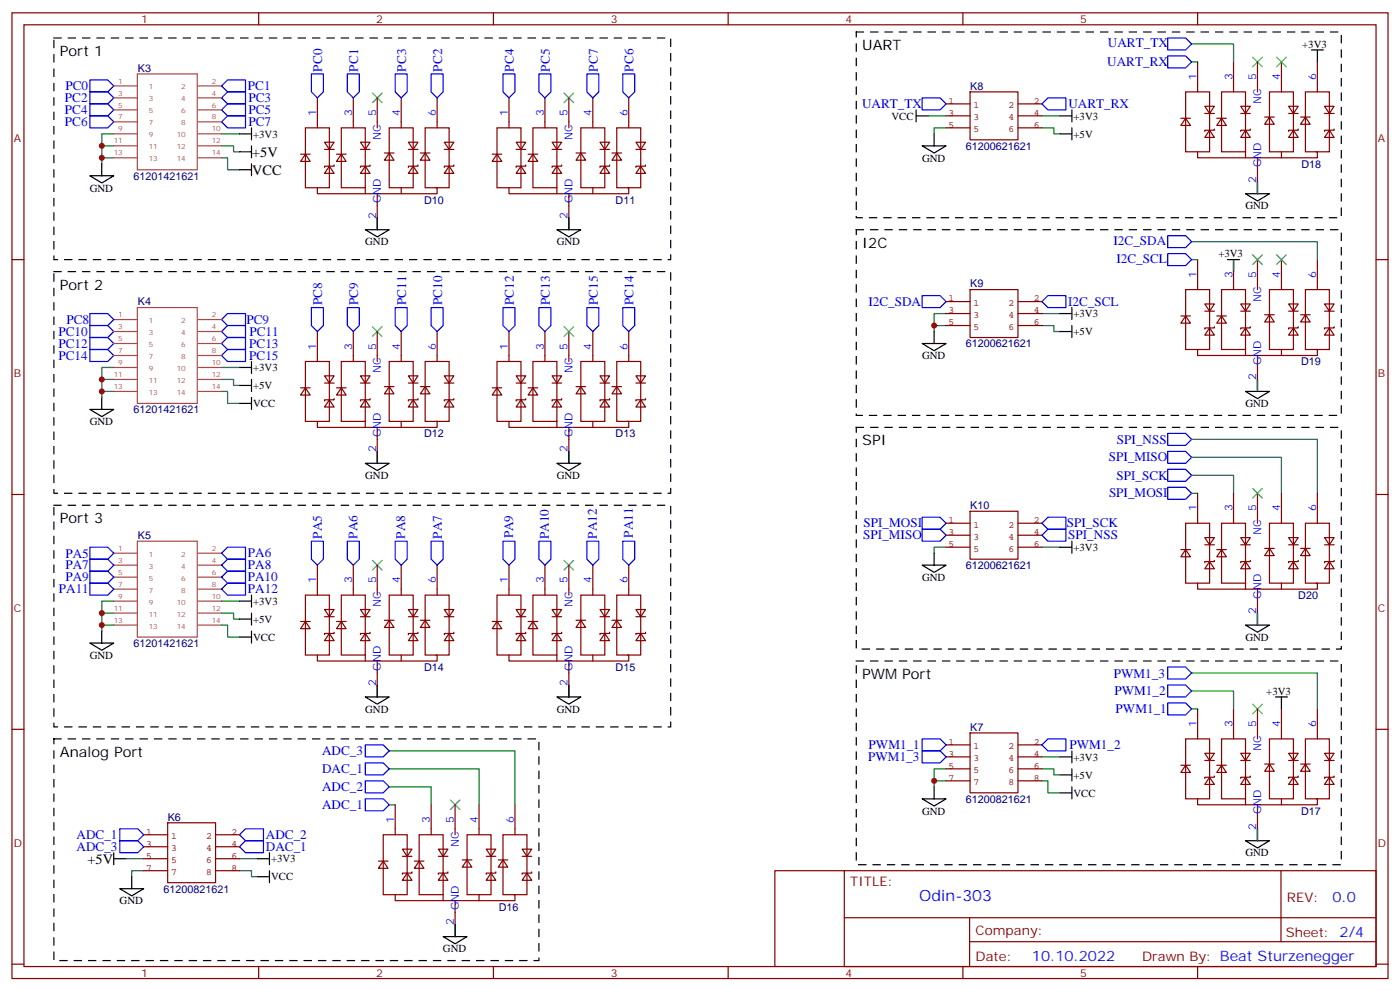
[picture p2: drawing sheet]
<svg xmlns="http://www.w3.org/2000/svg" width="412mm" height="292mm" viewBox="0 0 412 292" stroke-linecap="round" stroke-linejoin="round" font-family="sans-serif">
<g fill="none" stroke="#870000" stroke-width=".35">
<path d="M3.5 3.8h405.4v284.3h-405.4zM7.1 7.3h398.2v277.3h-398.2zM76.2 3.8v3.5M145.3 3.8v3.5M214.5 3.8v3.5M283.6 3.8v3.5M352.8 3.8v3.5M352.8 18.2v8.9M363.4 18.2v8.9M370.4 18.2v8.9M377.5 18.2v8.9M388.1 18.2v8.9"/>
<path d="M90 37.6h7v17.7h-7zM93.5 28.8v8.8M100.5 37.6h7.1v17.7h-7.1zM104.1 28.8v8.8M111.1 28.8v8.8M114.7 37.6h7v17.7h-7zM118.2 28.8v8.8M125.2 37.6h7.1v17.7h-7.1zM128.8 28.8v8.8M146.4 37.6h7.1v17.7h-7.1zM149.9 28.8v8.8M157 37.6h7v17.7h-7z"/>
<path d="M160.5 28.8v8.8M167.6 28.8v8.8M171.1 37.6h7.1v17.7h-7.1zM174.6 28.8v8.8M181.7 37.6h7v17.7h-7zM185.2 28.8v8.8M347.8 34.8h2.9M349.2 27.1h7.1v17.6h-7.1zM349.2 34.8l1.5 2.1h-2.9zM354.9 31.3h2.8l-1.4 2.1zM354.9 33.4h2.8M356.3 38.3l1.4 2.2h-2.8z"/>
<path d="M357.7 38v.3h-2.8v.4M358.4 34.8h2.8M359.8 27.1h7.1v17.6h-7.1zM359.8 34.8l1.4 2.1h-2.8zM365.5 31.3h2.8l-1.4 2.1zM365.5 33.4h2.8M366.9 38.3l1.4 2.2h-2.8zM368.3 38v.3h-2.8v.4M372.5 34.5h2.9M373.9 27.1h7.1v17.6h-7.1zM373.9 34.5l1.5 2.1h-2.9zM379.6 31.3h2.8l-1.4 2.1z"/>
<path d="M379.6 33.4h2.8M381 38.3l1.4 2.2h-2.8zM382.4 38v.3h-2.8v.4M383.1 34.5h2.8M384.5 27.1h7.1v17.6h-7.1zM384.5 34.5l1.4 2.1h-2.8zM390.2 31.3h2.8l-1.4 2.1zM390.2 33.4h2.8M391.6 38.3l1.4 2.2h-2.8zM393 38v.3h-2.8v.4M88.5 45.4h2.9M90 45.4l1.4 2.1h-2.9z"/>
<path d="M93.5 55.3v1.7h35.3v-1.7h-.4M95.6 41.9h2.8l-1.4 2.1zM95.6 44h2.8M97 48.9l1.4 2.1h-2.8zM98.4 48.6v.3h-2.8v.4M99.1 45.4h2.9M100.5 45.4l1.5 2.1h-2.9zM106.2 41.9h2.8l-1.4 2.1zM106.2 44h2.8M107.6 48.9l1.4 2.1h-2.8zM107.6 55.3v1.7M109 48.6v.3h-2.8v.4"/>
<path d="M111.1 57v10.6M113.2 45h2.9M114.7 45l1.4 2.2h-2.9zM118.2 55.3v1.7M120.3 41.9h2.8l-1.4 2.1zM120.3 44h2.8M121.7 48.9l1.4 2.1h-2.8zM123.1 48.6v.3h-2.8v.4M123.8 45h2.8M125.2 45l1.4 2.2h-2.8zM130.9 41.9h2.8l-1.4 2.1zM130.9 44h2.8"/>
<path d="M132.3 48.9l1.4 2.1h-2.8zM133.7 48.6v.3h-2.8v.4M145 45.4h2.8M146.4 45.4l1.4 2.1h-2.8zM149.9 55.3v1.7h35.3v-1.7h-.3M152 41.9h2.9l-1.4 2.1zM152 44h2.9M153.5 48.9l1.4 2.1h-2.9zM154.9 48.6v.3h-2.9v.4M155.6 45.4h2.8M157 45.4l1.4 2.1h-2.8zM162.6 41.9h2.9l-1.5 2.1z"/>
<path d="M162.6 44h2.9M164 48.9l1.5 2.1h-2.9zM164 55.3v1.7M165.5 48.6v.3h-2.9v.4M167.6 57v10.6M169.7 45h2.8M171.1 45l1.4 2.2h-2.8zM174.6 55.3v1.7M176.7 41.9h2.9l-1.4 2.1zM176.7 44h2.9M178.2 48.9l1.4 2.1h-2.9zM179.6 48.6v.3h-2.9v.4"/>
<path d="M180.3 45h2.8M181.7 45l1.4 2.2h-2.8zM187.3 41.9h2.8l-1.4 2.1zM187.3 44h2.8M188.7 48.9l1.4 2.1h-2.8zM190.1 48.6v.3h-2.8v.4M352.8 44.7v1.8h35.3v-1.8h-.4M366.9 44.7v1.8M370.4 46.5v10.5M377.5 44.7v1.8M3.5 76.4h3.6M352.8 76.4v8.9"/>
<path d="M363.4 76.4v8.9M370.4 76.4v8.9M377.5 76.4v8.9M388.1 76.4v8.9M405.3 76.4h3.6M93.5 97.6v8.8M104.1 97.6v8.8M111.1 97.6v8.8M118.2 97.6v8.8M128.8 97.6v8.8M149.9 97.6v8.8M160.5 97.6v8.8"/>
<path d="M167.6 97.6v8.8M174.6 97.6v8.8M185.2 97.6v8.8M347.8 93h2.9M349.2 85.3h7.1v17.6h-7.1zM349.2 93l1.5 2.1h-2.9zM354.9 89.5h2.8l-1.4 2.1zM354.9 91.6h2.8M356.3 96.6l1.4 2.1h-2.8zM357.7 96.2v.4h-2.8v.3M358.4 93h2.8M359.8 85.3h7.1v17.6h-7.1z"/>
<path d="M359.8 93l1.4 2.1h-2.8zM365.5 89.5h2.8l-1.4 2.1zM365.5 91.6h2.8M366.9 96.6l1.4 2.1h-2.8zM368.3 96.2v.4h-2.8v.3M372.5 92.7h2.9M373.9 85.3h7.1v17.6h-7.1zM373.9 92.7l1.5 2.1h-2.9zM379.6 89.5h2.8l-1.4 2.1zM379.6 91.6h2.8M381 96.6l1.4 2.1h-2.8zM382.4 96.2v.4h-2.8v.3"/>
<path d="M383.1 92.7h2.8M384.5 85.3h7.1v17.6h-7.1zM384.5 92.7l1.4 2.1h-2.8zM390.2 89.5h2.8l-1.4 2.1zM390.2 91.6h2.8M391.6 96.6l1.4 2.1h-2.8zM393 96.2v.4h-2.8v.3M88.5 114.2h2.9M90 106.4h7v17.7h-7zM90 114.2l1.4 2.1h-2.9zM95.6 110.7h2.8l-1.4 2.1zM95.6 112.8h2.8"/>
<path d="M97 117.7l1.4 2.1h-2.8zM98.4 117.4v.3h-2.8v.4M99.1 114.2h2.9M100.5 106.4h7.1v17.7h-7.1zM100.5 114.2l1.5 2.1h-2.9zM106.2 110.7h2.8l-1.4 2.1zM106.2 112.8h2.8M107.6 117.7l1.4 2.1h-2.8zM109 117.4v.3h-2.8v.4M113.2 113.8h2.9M114.7 106.4h7v17.7h-7zM114.7 113.8l1.4 2.2h-2.9z"/>
<path d="M120.3 110.7h2.8l-1.4 2.1zM120.3 112.8h2.8M121.7 117.7l1.4 2.1h-2.8zM123.1 117.4v.3h-2.8v.4M123.8 113.8h2.8M125.2 106.4h7.1v17.7h-7.1zM125.2 113.8l1.4 2.2h-2.8zM130.9 110.7h2.8l-1.4 2.1zM130.9 112.8h2.8M132.3 117.7l1.4 2.1h-2.8zM133.7 117.4v.3h-2.8v.4M145 114.2h2.8"/>
<path d="M146.4 106.4h7.1v17.7h-7.1zM146.4 114.2l1.4 2.1h-2.8zM152 110.7h2.9l-1.4 2.1zM152 112.8h2.9M153.5 117.7l1.4 2.1h-2.9zM154.9 117.4v.3h-2.9v.4M155.6 114.2h2.8M157 106.4h7v17.7h-7zM157 114.2l1.4 2.1h-2.8zM162.6 110.7h2.9l-1.5 2.1zM162.6 112.8h2.9M164 117.7l1.5 2.1h-2.9z"/>
<path d="M165.5 117.4v.3h-2.9v.4M169.7 113.8h2.8M171.1 106.4h7.1v17.7h-7.1zM171.1 113.8l1.4 2.2h-2.8zM176.7 110.7h2.9l-1.4 2.1zM176.7 112.8h2.9M178.2 117.7l1.4 2.1h-2.9zM179.6 117.4v.3h-2.9v.4M180.3 113.8h2.8M181.7 106.4h7v17.7h-7zM181.7 113.8l1.4 2.2h-2.8zM187.3 110.7h2.8l-1.4 2.1z"/>
<path d="M187.3 112.8h2.8M188.7 117.7l1.4 2.1h-2.8zM190.1 117.4v.3h-2.8v.4M352.8 102.9v1.8h35.3v-1.8h-.4M366.9 102.9v1.8M370.4 104.7v10.6M377.5 102.9v1.8M93.5 124.1v1.7h35.3v-1.7h-.4M107.6 124.1v1.7M111.1 125.8v10.6M118.2 124.1v1.7M149.9 124.1v1.7h35.3v-1.7h-.3"/>
<path d="M164 124.1v1.7M167.6 125.8v10.6M174.6 124.1v1.7M3.5 145.6h3.6M349.2 154.1h7.1v17.6h-7.1zM352.8 145.2v8.9M354.9 158.3h2.8l-1.4 2.1zM359.8 154.1h7.1v17.6h-7.1zM363.4 145.2v8.9M365.5 158.3h2.8l-1.4 2.1zM370.4 145.2v8.9M373.9 154.1h7.1v17.6h-7.1z"/>
<path d="M377.5 145.2v8.9M379.6 158.3h2.8l-1.4 2.1zM384.5 154.1h7.1v17.6h-7.1zM388.1 145.2v8.9M390.2 158.3h2.8l-1.4 2.1zM405.3 145.6h3.6M90 175.2h7v17.7h-7zM93.5 166.4v8.8M95.6 179.5h2.8l-1.4 2.1zM100.5 175.2h7.1v17.7h-7.1zM104.1 166.4v8.8M106.2 179.5h2.8l-1.4 2.1z"/>
<path d="M111.1 166.4v8.8M114.7 175.2h7v17.7h-7zM118.2 166.4v8.8M120.3 179.5h2.8l-1.4 2.1zM125.2 175.2h7.1v17.7h-7.1zM128.8 166.4v8.8M130.9 179.5h2.8l-1.4 2.1zM146.4 175.2h7.1v17.7h-7.1zM149.9 166.4v8.8M152 179.5h2.9l-1.4 2.1zM157 175.2h7v17.7h-7zM160.5 166.4v8.8"/>
<path d="M162.6 179.5h2.9l-1.5 2.1zM167.6 166.4v8.8M171.1 175.2h7.1v17.7h-7.1zM174.6 166.4v8.8M176.7 179.5h2.9l-1.4 2.1zM181.7 175.2h7v17.7h-7zM185.2 166.4v8.8M187.3 179.5h2.8l-1.4 2.1zM347.8 161.8h2.9M349.2 161.8l1.5 2.1h-2.9zM352.8 171.7v1.8h35.3v-1.8h-.4M354.9 160.4h2.8"/>
<path d="M356.3 165.3l1.4 2.2h-2.8zM357.7 165v.3h-2.8v.4M358.4 161.8h2.8M359.8 161.8l1.4 2.1h-2.8zM365.5 160.4h2.8M366.9 165.3l1.4 2.2h-2.8zM366.9 171.7v1.8M368.3 165v.3h-2.8v.4M370.4 173.5v10.5M372.5 161.5h2.9M373.9 161.5l1.5 2.1h-2.9zM377.5 171.7v1.8"/>
<path d="M379.6 160.4h2.8M381 165.3l1.4 2.2h-2.8zM382.4 165v.3h-2.8v.4M383.1 161.5h2.8M384.5 161.5l1.4 2.1h-2.8zM390.2 160.4h2.8M391.6 165.3l1.4 2.2h-2.8zM393 165v.3h-2.8v.4M88.5 183h2.9M90 183l1.4 2.1h-2.9zM93.5 192.9v1.7h35.3v-1.7h-.4M95.6 181.6h2.8"/>
<path d="M97 186.5l1.4 2.1h-2.8zM98.4 186.2v.3h-2.8v.4M99.1 183h2.9M100.5 183l1.5 2.1h-2.9zM106.2 181.6h2.8M107.6 186.5l1.4 2.1h-2.8zM107.6 192.9v1.7M109 186.2v.3h-2.8v.4M111.1 194.6v10.6M113.2 182.6h2.9M114.7 182.6l1.4 2.1h-2.9zM118.2 192.9v1.7"/>
<path d="M120.3 181.6h2.8M121.7 186.5l1.4 2.1h-2.8zM123.1 186.2v.3h-2.8v.4M123.8 182.6h2.8M125.2 182.6l1.4 2.1h-2.8zM130.9 181.6h2.8M132.3 186.5l1.4 2.1h-2.8zM133.7 186.2v.3h-2.8v.4M145 183h2.8M146.4 183l1.4 2.1h-2.8zM149.9 192.9v1.7h35.3v-1.7h-.3M152 181.6h2.9"/>
<path d="M153.5 186.5l1.4 2.1h-2.9zM154.9 186.2v.3h-2.9v.4M155.6 183h2.8M157 183l1.4 2.1h-2.8zM162.6 181.6h2.9M164 186.5l1.5 2.1h-2.9zM164 192.9v1.7M165.5 186.2v.3h-2.9v.4M167.6 194.6v10.6M169.7 182.6h2.8M171.1 182.6l1.4 2.1h-2.8zM174.6 192.9v1.7"/>
<path d="M176.7 181.6h2.9M178.2 186.5l1.4 2.1h-2.9zM179.6 186.2v.3h-2.9v.4M180.3 182.6h2.8M181.7 182.6l1.4 2.1h-2.8zM187.3 181.6h2.8M188.7 186.5l1.4 2.1h-2.8zM190.1 186.2v.3h-2.8v.4M3.5 214.7h3.6M349.2 217.6h7.1v17.6h-7.1zM352.8 208.7v8.9M359.8 217.6h7.1v17.6h-7.1z"/>
<path d="M363.4 208.7v8.9M370.4 208.7v8.9M373.9 217.6h7.1v17.6h-7.1zM377.5 208.7v8.9M384.5 217.6h7.1v17.6h-7.1zM388.1 208.7v8.9M405.3 214.7h3.6M116.4 237v8.8M127 237v8.8M134.1 237v8.8M141.1 237v8.8M151.7 237v8.8"/>
<path d="M347.8 225.3h2.9M349.2 225.3l1.5 2.1h-2.9zM352.8 235.2v1.8h35.3v-1.8h-.4M354.9 221.8h2.8l-1.4 2.1zM354.9 223.9h2.8M356.3 228.8l1.4 2.2h-2.8zM357.7 228.5v.3h-2.8v.4M358.4 225.3h2.8M359.8 225.3l1.4 2.1h-2.8zM365.5 221.8h2.8l-1.4 2.1zM365.5 223.9h2.8M366.9 228.8l1.4 2.2h-2.8z"/>
<path d="M366.9 235.2v1.8M368.3 228.5v.3h-2.8v.4M370.4 237v10.5M372.5 225h2.9M373.9 225l1.5 2.1h-2.9zM377.5 235.2v1.8M379.6 221.8h2.8l-1.4 2.1zM379.6 223.9h2.8M381 228.8l1.4 2.2h-2.8zM382.4 228.5v.3h-2.8v.4M383.1 225h2.8M384.5 225l1.4 2.1h-2.8z"/>
<path d="M390.2 221.8h2.8l-1.4 2.1zM390.2 223.9h2.8M391.6 228.8l1.4 2.2h-2.8zM393 228.5v.3h-2.8v.4M111.5 253.5h2.8M112.9 245.8h7v17.6h-7zM112.9 253.5l1.4 2.2h-2.8zM118.5 250h2.9l-1.5 2.1zM118.5 252.1h2.9M119.9 257.1l1.5 2.1h-2.9zM121.4 256.7v.4h-2.9v.3M122.1 253.5h2.8"/>
<path d="M123.5 245.8h7v17.6h-7zM123.5 253.5l1.4 2.2h-2.8zM129.1 250h2.8l-1.4 2.1zM129.1 252.1h2.8M130.5 257.1l1.4 2.1h-2.8zM131.9 256.7v.4h-2.8v.3M136.2 253.2h2.8M137.6 245.8h7v17.6h-7zM137.6 253.2l1.4 2.1h-2.8zM143.2 250h2.8l-1.4 2.1zM143.2 252.1h2.8M144.6 257.1l1.4 2.1h-2.8z"/>
<path d="M146 256.7v.4h-2.8v.3M146.8 253.2h2.8M148.2 245.8h7v17.6h-7zM148.2 253.2l1.4 2.1h-2.8zM153.8 250h2.8l-1.4 2.1zM153.8 252.1h2.8M155.2 257.1l1.4 2.1h-2.8zM156.6 256.7v.4h-2.8v.3M248.7 256.4h156.6v28.2h-156.6zM248.7 256.4h-20.5v28.2M377.3 256.4v20.9M116.4 263.4v1.8h35.3v-1.8h-.4"/>
<path d="M130.5 263.4v1.8M134.1 265.2v10.6M141.1 263.4v1.8M248.7 270.2h156.5M285.6 277.3h119.6M285.6 270.2v14.1M3.5 283.9h3.6M76.2 284.6v3.5M145.3 284.6v3.5M214.5 284.6v3.5M283.6 284.6v3.5M352.8 284.6v3.5"/>
<path d="M405.3 283.9h3.6"/>
</g>
<g fill="none" stroke="#008700" stroke-width=".35">
<path d="M351 12.9h12.4v5.3M351 18.2h1.8M33.5 39.4h-3.5v8.8M65.3 39.4h5.3M273.4 34.1h5.3M278.7 37.6h-3.5v1.8M306.9 37.6h3.5v1.8h1.8M306.9 34.1h5.3M30 46.5h3.5M30 42.9h3.5M65.3 46.5h1.7v3.5h3.6M65.3 42.9h3.5v1.8h1.8"/>
<path d="M370.4 53.5v3.5M111.1 64.1v3.5M167.6 64.1v3.5M351 71.2h37.1v5.2M351 76.4h1.8M363.4 76.4v3.6M275.2 95.8h3.5M278.7 92.3h-3.5v5.3M306.9 95.8h3.5v1.8h1.8M306.9 92.3h5.3M30 111.7h3.5M30 115.3h3.5"/>
<path d="M33.5 108.2h-3.5v8.8M65.3 111.7h3.5v1.8h1.8M65.3 115.3h1.7v3.5h3.6M65.3 108.2h5.3M370.4 111.7v3.6M111.1 132.9v3.5M167.6 132.9v3.5M351 139.9h12.4v5.3M351 134.7h26.5v10.5M351 129.4h37.1v15.8M351 145.2h1.8M33.5 177h-3.5v8.8"/>
<path d="M65.3 177h5.3M278.7 161.1h-3.5v1.8M306.9 161.1h5.3M30 184h3.5M30 180.5h3.5M65.3 184h1.7v3.6h3.6M65.3 180.5h3.5v1.8h1.8M351 198.2h37.1v10.5M370.4 180.5v3.5M111.1 201.7v3.5M167.6 201.7v3.5M351 203.4h12.4v5.3"/>
<path d="M351 208.7h1.8M114.7 221.1h37v15.9M114.7 226.4h26.4v10.6M114.7 231.7h12.3v5.3M114.7 237h1.7M275.2 229.9h3.5M278.7 226.4h-3.5v5.3M306.9 226.4h3.5v1.7h1.8M306.9 229.9h1.8v3.5h3.5M306.9 222.8h5.3M37 252.8h5.3M42.3 256.4h-3.5v1.7"/>
<path d="M70.6 256.4h3.5v1.7h1.7M70.6 252.8h5.2M370.4 244v3.5M134.1 272.2v3.6"/>
</g>
<g fill="none" stroke="#000" stroke-width=".35">
<path d="M386.3 14.7h3.5M388.1 14.7v3.5M70.6 39.4h3.5M74.1 37.6v3.6M269.9 34.1h3.5M269.9 32.3v3.6M275.2 39.4v3.5M312.2 39.4h3.5M312.2 34.1h3.5M315.7 32.3v3.6M315.7 37.6v3.6M26.5 51.8h7l-3.5 2.1z"/>
<path d="M30 48.2v3.6M70.6 44.7h3.5M70.6 50h3.5M74.1 42.9v3.6M74.1 48.2v3.6M271.6 42.9h7.1l-3.5 2.1zM366.9 57h7l-3.5 2.2zM370.4 53.5v3.5M107.6 67.6h7.1l-3.6 2.1zM111.1 64.1v3.5M164 67.6h7.1l-3.5 2.1zM167.6 64.1v3.5"/>
<path d="M361.6 76.4h3.5M363.4 76.4v3.6M275.2 97.6v3.5M312.2 97.6h3.5M312.2 92.3h3.5M315.7 90.6v3.5M315.7 95.8v3.6M30 117v3.5M70.6 108.2h3.5M70.6 118.8h3.5M70.6 113.5h3.5M74.1 106.4v3.6"/>
<path d="M74.1 111.7v3.6M74.1 117v3.5M271.6 101.1h7.1l-3.5 2.2zM366.9 115.3h7l-3.5 2.1zM370.4 111.7v3.6M26.5 120.5h7l-3.5 2.2zM107.6 136.4h7.1l-3.6 2.1zM111.1 132.9v3.5M164 136.4h7.1l-3.5 2.1zM167.6 132.9v3.5M315.7 159.3v3.6M70.6 177h3.5"/>
<path d="M74.1 175.2v3.6M271.6 166.4h7.1l-3.5 2.1zM275.2 162.9v3.5M312.2 161.1h3.5M26.5 189.3h7l-3.5 2.2zM30 185.8v3.5M70.6 182.3h3.5M70.6 187.6h3.5M74.1 180.5v3.5M74.1 185.8v3.5M366.9 184h7l-3.5 2.2zM370.4 180.5v3.5"/>
<path d="M107.6 205.2h7.1l-3.6 2.1zM111.1 201.7v3.5M164 205.2h7.1l-3.5 2.1zM167.6 201.7v3.5M375.7 205.2h3.5M377.5 205.2v3.5M271.6 235.2h7.1l-3.5 2.1zM275.2 231.7v3.5M312.2 222.8h3.5M312.2 233.4h3.5M312.2 228.1h3.5M315.7 221.1v3.5"/>
<path d="M315.7 226.4v3.5M315.7 231.7v3.5M33.5 252.8h3.5M33.5 251.1v3.5M38.8 258.1v3.6M75.8 252.8h3.6M75.8 258.1h3.6M79.4 251.1v3.5M79.4 256.4v3.5M366.9 247.5h7l-3.5 2.2zM370.4 244v3.5M35.3 261.7h7l-3.5 2.1z"/>
<path d="M130.5 275.8h7.1l-3.5 2.1zM134.1 272.2v3.6"/>
</g>
<g fill="none" stroke="#850000" stroke-width=".35">
<path d="M278.7 30.6h7.1M278.7 34.1h7.1M278.7 37.6h7.1M285.8 27.1h14.1v14.1h-14.1zM299.9 30.6h7M299.9 34.1h7M299.9 37.6h7M278.7 88.8h7.1M278.7 92.3h7.1M278.7 95.8h7.1M285.8 85.3h14.1v14.1h-14.1zM299.9 88.8h7"/>
<path d="M299.9 92.3h7M299.9 95.8h7M278.7 154.1h7.1M278.7 157.6h7.1M285.8 150.5h14.1v14.1h-14.1zM299.9 154.1h7M299.9 157.6h7M278.7 161.1h7.1M299.9 161.1h7M278.7 219.3h7.1M285.8 215.8h14.1v17.6h-14.1zM299.9 219.3h7"/>
<path d="M278.7 222.8h7.1M278.7 226.4h7.1M278.7 229.9h7.1M299.9 222.8h7M299.9 226.4h7M299.9 229.9h7M42.3 245.8h7.1M42.3 249.3h7.1M42.3 252.8h7.1M42.3 256.4h7.1M49.4 242.3h14.1v17.6h-14.1zM63.5 245.8h7.1"/>
<path d="M63.5 249.3h7.1M63.5 252.8h7.1M63.5 256.4h7.1"/>
</g>
<g fill="none" stroke="#00f" stroke-width=".35">
<path d="M344 16.5h5.2l1.8 1.7-1.8 1.8h-5.2zM344 11.2h5.2l1.8 1.7-1.8 1.8h-5.2zM26.5 34.1h5.2l1.8 1.8-1.8 1.7h-5.2zM26.5 30.6h5.2l1.8 1.7-1.8 1.8h-5.2zM26.5 27.1h5.2l1.8 1.7-1.8 1.8h-5.2zM26.5 23.5h5.2l1.8 1.8-1.8 1.8h-5.2zM65.3 35.9l1.7-1.8h5.3v3.5h-5.3zM67 30.6h5.3v3.5h-5.3l-1.7-1.8zM67 27.1h5.3v3.5h-5.3l-1.7-1.8zM67 23.5h5.3v3.6h-5.3l-1.7-1.8zM91.7 21.8h3.5v5.3l-1.7 1.7-1.8-1.7zM102.3 21.8h3.5v5.3l-1.7 1.7-1.8-1.7z"/>
<path d="M116.4 21.8h3.5v5.3l-1.7 1.7-1.8-1.7zM127 21.8h3.5v5.3l-1.7 1.7-1.8-1.7zM148.2 21.8h3.5v5.3l-1.8 1.7-1.7-1.7zM158.7 21.8h3.6v5.3l-1.8 1.7-1.8-1.7zM172.9 21.8h3.5v5.3l-1.8 1.7-1.7-1.7zM183.4 21.8h3.6v5.3l-1.8 1.7-1.8-1.7zM271.6 28.8h5.3l1.8 1.8-1.8 1.7h-5.3zM306.9 30.6l1.8-1.8h5.3v3.5h-5.3zM344 69.4h5.2l1.8 1.8-1.8 1.7h-5.2zM344 74.7h5.2l1.8 1.7-1.8 1.8h-5.2zM26.5 99.4h5.2l1.8 1.7-1.8 1.8h-5.2zM26.5 95.8h5.2l1.8 1.8-1.8 1.8h-5.2z"/>
<path d="M26.5 92.3h5.2l1.8 1.8-1.8 1.7h-5.2zM65.3 94.1l1.7-1.8h5.3v3.5h-5.3zM65.3 97.6l1.7-1.8h5.3v3.6h-5.3zM91.7 90.6h3.5v5.2l-1.7 1.8-1.8-1.8zM102.3 90.6h3.5v5.2l-1.7 1.8-1.8-1.8zM116.4 90.6h3.5v5.2l-1.7 1.8-1.8-1.8zM127 90.6h3.5v5.2l-1.7 1.8-1.8-1.8zM148.2 90.6h3.5v5.2l-1.8 1.8-1.7-1.8zM158.7 90.6h3.6v5.2l-1.8 1.8-1.8-1.8zM172.9 90.6h3.5v5.2l-1.8 1.8-1.7-1.8zM183.4 90.6h3.6v5.2l-1.8 1.8-1.8-1.8zM271.6 87h5.3l1.8 1.8-1.8 1.8h-5.3z"/>
<path d="M306.9 88.8l1.8-1.8h5.3v3.6h-5.3zM26.5 102.9h5.2l1.8 1.8-1.8 1.7h-5.2zM65.3 104.7l1.7-1.8h5.3v3.5h-5.3zM65.3 101.1l1.7-1.7h5.3v3.5h-5.3zM344 132.9h5.2l1.8 1.8-1.8 1.7h-5.2zM344 138.2h5.2l1.8 1.7-1.8 1.8h-5.2zM344 127.6h5.2l1.8 1.8-1.8 1.7h-5.2zM91.7 159.3h3.5v5.3l-1.7 1.8-1.8-1.8zM102.3 159.3h3.5v5.3l-1.7 1.8-1.8-1.8zM116.4 159.3h3.5v5.3l-1.7 1.8-1.8-1.8zM127 159.3h3.5v5.3l-1.7 1.8-1.8-1.8zM148.2 159.3h3.5v5.3l-1.8 1.8-1.7-1.8z"/>
<path d="M158.7 159.3h3.6v5.3l-1.8 1.8-1.8-1.8zM172.9 159.3h3.5v5.3l-1.8 1.8-1.7-1.8zM183.4 159.3h3.6v5.3l-1.8 1.8-1.8-1.8zM271.6 152.3h5.3l1.8 1.8-1.8 1.7h-5.3zM271.6 155.8h5.3l1.8 1.8-1.8 1.7h-5.3zM306.9 157.6l1.8-1.8h5.3v3.5h-5.3zM306.9 154.1l1.8-1.8h5.3v3.5h-5.3zM344 143.5h5.2l1.8 1.7-1.8 1.8h-5.2zM26.5 161.1h5.2l1.8 1.8-1.8 1.7h-5.2zM26.5 164.6h5.2l1.8 1.8-1.8 1.8h-5.2zM26.5 168.2h5.2l1.8 1.7-1.8 1.8h-5.2zM26.5 171.7h5.2l1.8 1.8-1.8 1.7h-5.2z"/>
<path d="M65.3 166.4l1.7-1.8h5.3v3.6h-5.3zM65.3 169.9l1.7-1.7h5.3v3.5h-5.3zM65.3 173.5l1.7-1.8h5.3v3.5h-5.3zM65.3 162.9l1.7-1.8h5.3v3.5h-5.3zM344 196.4h5.2l1.8 1.8-1.8 1.7h-5.2zM107.6 219.3h5.3l1.8 1.8-1.8 1.7h-5.3zM271.6 217.6h5.3l1.8 1.7-1.8 1.8h-5.3zM306.9 219.3l1.8-1.7h5.3v3.5h-5.3zM344 207h5.2l1.8 1.7-1.8 1.8h-5.2zM344 201.7h5.2l1.8 1.7-1.8 1.8h-5.2zM107.6 235.2h5.3l1.8 1.8-1.8 1.7h-5.3zM107.6 229.9h5.3l1.8 1.8-1.8 1.7h-5.3z"/>
<path d="M107.6 224.6h5.3l1.8 1.8-1.8 1.7h-5.3zM271.6 221.1h5.3l1.8 1.7-1.8 1.8h-5.3zM35.3 247.5h5.3l1.7 1.8-1.7 1.8h-5.3zM35.3 244h5.3l1.7 1.8-1.7 1.7h-5.3zM70.6 249.3l1.7-1.8h5.3v3.6h-5.3zM70.6 245.8l1.7-1.8h5.3v3.5h-5.3z"/>
</g>
<g fill="none" stroke="#a64a4a" stroke-width=".35">
<path d="M33.5 25.3h7M33.5 28.8h7M33.5 32.3h7M33.5 35.9h7M33.5 39.4h7M40.5 21.8h17.6v28.2h-17.6zM58.3 25.3h7M58.3 28.8h7M58.3 32.3h7M58.3 35.9h7M58.3 39.4h7M33.5 42.9h7"/>
<path d="M33.5 46.5h7M58.3 42.9h7M58.3 46.5h7M33.5 94.1h7M33.5 97.6h7M40.5 90.6h17.6v28.2h-17.6zM58.3 94.1h7M58.3 97.6h7M33.5 101.1h7M33.5 104.7h7M33.5 108.2h7M33.5 111.7h7"/>
<path d="M33.5 115.3h7M58.3 101.1h7M58.3 104.7h7M58.3 108.2h7M58.3 111.7h7M58.3 115.3h7M40.5 159.3h17.6v28.3h-17.6zM33.5 162.9h7M33.5 166.4h7M33.5 169.9h7M33.5 173.5h7M33.5 177h7"/>
<path d="M58.3 162.9h7M58.3 166.4h7M58.3 169.9h7M58.3 173.5h7M58.3 177h7M33.5 180.5h7M33.5 184h7M58.3 180.5h7M58.3 184h7"/>
</g>
<g fill="none" stroke="#3c3" stroke-width=".35">
<path d="M369 16.8l2.8 2.8M371.8 16.8l-2.8 2.8M376.1 16.8l2.8 2.8M378.9 16.8l-2.8 2.8M109.7 27.4l2.8 2.8M112.5 27.4l-2.8 2.8M166.2 27.4l2.8 2.8M169 27.4l-2.8 2.8M369 75l2.8 2.9M371.8 75l-2.8 2.9M376.1 75l2.8 2.9M378.9 75l-2.8 2.9"/>
<path d="M109.7 96.2l2.8 2.8M112.5 96.2l-2.8 2.8M166.2 96.2l2.8 2.8M169 96.2l-2.8 2.8M369 143.8l2.8 2.8M371.8 143.8l-2.8 2.8M109.7 165l2.8 2.8M112.5 165l-2.8 2.8M166.2 165l2.8 2.8M169 165l-2.8 2.8M369 207.3l2.8 2.8M371.8 207.3l-2.8 2.8"/>
<path d="M132.6 235.5l2.9 2.9M135.5 235.5l-2.9 2.9"/>
</g>
<path d="M15.9 11.2h181.7v65.2h-181.7zM252.2 9.4h142.9v54.7h-142.9zM15.9 80h181.7v65.2h-181.7zM252.2 67.6h142.9v54.7h-142.9zM252.2 125.8h142.9v65.3h-142.9zM15.9 148.8h181.7v65.2h-181.7zM252.2 194.6h142.9v60h-142.9zM15.9 217.6h142.8v65.2h-142.8z" fill="none" stroke="#000" stroke-width=".35" stroke-dasharray="2.1 2.1"/>
<g fill="#c00">
<circle cx="275.2" cy="229.9" r=".88"/>
<circle cx="30" cy="184" r=".88"/>
<circle cx="30" cy="180.5" r=".88"/>
<circle cx="30" cy="111.7" r=".88"/>
<circle cx="30" cy="115.3" r=".88"/>
<circle cx="30" cy="46.5" r=".88"/>
<circle cx="30" cy="42.9" r=".88"/>
<circle cx="275.2" cy="95.8" r=".88"/>
</g>
<text font-size="4.6" fill="#00f" x="270.8" y="265.4">Odin-303</text>
<g font-size="4.2">
<text x="17.6" y="16.5">Port 1</text>
<text x="254" y="14.7">UART</text>
<text x="74.3" y="46.1">+5V</text>
<text x="74.3" y="51.4">VCC</text>
<text x="254" y="72.9">I2C</text>
<text x="17.6" y="85.3">Port 2</text>
<text x="254" y="131.1">SPI</text>
<text x="17.6" y="154.1">Port 3</text>
<text x="254" y="199.9">PWM Port</text>
<text x="17.6" y="222.8">Analog Port</text>
<text x="25.8" y="254.3">+5V</text>
</g>
<g font-size="4.2" fill="#00f">
<text x="392.5" y="265.6">0.0</text>
<text x="304" y="283">10.10.2022</text>
</g>
<g font-size="3.9" fill="#00f">
<text x="326.4" y="14">UART_TX</text>
<text x="94.9" y="21.1" transform="rotate(-90 94.9 21.1)">PC0</text>
<text x="105.5" y="21.1" transform="rotate(-90 105.5 21.1)">PC1</text>
<text x="119.6" y="21.1" transform="rotate(-90 119.6 21.1)">PC3</text>
<text x="130.2" y="21.1" transform="rotate(-90 130.2 21.1)">PC2</text>
<text x="151.4" y="21.1" transform="rotate(-90 151.4 21.1)">PC4</text>
<text x="162" y="21.1" transform="rotate(-90 162 21.1)">PC5</text>
<text x="176.1" y="21.1" transform="rotate(-90 176.1 21.1)">PC7</text>
<text x="186.7" y="21.1" transform="rotate(-90 186.7 21.1)">PC6</text>
<text x="326.2" y="19.5">UART_RX</text>
<text x="19.3" y="26.5">PC0</text>
<text x="73" y="26.6">PC1</text>
<text x="19.1" y="30.1">PC2</text>
<text x="19.1" y="33.6">PC4</text>
<text x="73.2" y="33.6">PC5</text>
<text x="73.2" y="30.1">PC3</text>
<text x="253.9" y="31.8">UART_TX</text>
<text x="314.7" y="31.8">UART_RX</text>
<text x="19.1" y="37.1">PC6</text>
<text x="73.2" y="37.2">PC7</text>
<text x="328" y="72.3">I2C_SDA</text>
<text x="328.9" y="77.5">I2C_SCL</text>
<text x="94.9" y="89.9" transform="rotate(-90 94.9 89.9)">PC8</text>
<text x="105.5" y="89.9" transform="rotate(-90 105.5 89.9)">PC9</text>
<text x="119.6" y="89.9" transform="rotate(-90 119.6 89.9)">PC11</text>
<text x="130.2" y="89.9" transform="rotate(-90 130.2 89.9)">PC10</text>
<text x="151.4" y="89.9" transform="rotate(-90 151.4 89.9)">PC12</text>
<text x="162" y="89.9" transform="rotate(-90 162 89.9)">PC13</text>
<text x="176.1" y="89.9" transform="rotate(-90 176.1 89.9)">PC15</text>
<text x="186.7" y="89.9" transform="rotate(-90 186.7 89.9)">PC14</text>
<text x="255.8" y="90">I2C_SDA</text>
<text x="19.5" y="95.4">PC8</text>
<text x="72.6" y="95.3">PC9</text>
<text x="314.6" y="90.2">I2C_SCL</text>
<text x="17.2" y="98.9">PC10</text>
<text x="73.5" y="98.9">PC11</text>
<text x="17.2" y="105.9">PC14</text>
<text x="17.2" y="102.4">PC12</text>
<text x="73.4" y="105.9">PC15</text>
<text x="73.4" y="102.4">PC13</text>
<text x="329" y="130.7">SPI_NSS</text>
<text x="326.6" y="135.8">SPI_MISO</text>
<text x="328.9" y="141.2">SPI_SCK</text>
<text x="326.7" y="146.4">SPI_MOSI</text>
<text x="254.4" y="155.3">SPI_MOSI</text>
<text x="314.2" y="155.3">SPI_SCK</text>
<text x="94.8" y="158.6" transform="rotate(-90 94.8 158.6)">PA5</text>
<text x="105.3" y="158.6" transform="rotate(-90 105.3 158.6)">PA6</text>
<text x="119.4" y="158.6" transform="rotate(-90 119.4 158.6)">PA8</text>
<text x="130.1" y="158.6" transform="rotate(-90 130.1 158.6)">PA7</text>
<text x="151.1" y="158.5" transform="rotate(-90 151.1 158.5)">PA9</text>
<text x="161.7" y="158.7" transform="rotate(-90 161.7 158.7)">PA10</text>
<text x="175.8" y="158.6" transform="rotate(-90 175.8 158.6)">PA12</text>
<text x="186.4" y="158.3" transform="rotate(-90 186.4 158.3)">PA11</text>
<text x="254.3" y="158.8">SPI_MISO</text>
<text x="314.7" y="158.8">SPI_NSS</text>
<text x="19.3" y="164.1">PA5</text>
<text x="19.3" y="167.7">PA7</text>
<text x="73" y="167.6">PA8</text>
<text x="73" y="164.1">PA6</text>
<text x="19.3" y="171.2">PA9</text>
<text x="73" y="171.1">PA10</text>
<text x="17.3" y="174.7">PA11</text>
<text x="73" y="174.7">PA12</text>
<text x="328.1" y="199.5">PWM1_3</text>
<text x="328.3" y="204.7">PWM1_2</text>
<text x="328.6" y="210">PWM1_1</text>
<text x="255.9" y="220.6">PWM1_1</text>
<text x="315" y="220.6">PWM1_2</text>
<text x="94.9" y="227.6">DAC_1</text>
<text x="94.9" y="222.3">ADC_3</text>
<text x="255.8" y="224.1">PWM1_3</text>
<text x="94.9" y="232.9">ADC_2</text>
<text x="94.9" y="238.2">ADC_1</text>
<text x="22.5" y="250.6">ADC_3</text>
<text x="22.5" y="246.9">ADC_1</text>
<text x="78.3" y="250.5">DAC_1</text>
<text x="78.3" y="247">ADC_2</text>
</g>
<g font-size="3.9" fill="#800">
<text x="250.5" y="260.9">TITLE:</text>
<text x="379.1" y="265.6">REV:</text>
<text x="287.4" y="275.1">Company:</text>
<text x="378.7" y="275.8">Sheet: 2/4</text>
<text x="287.4" y="282.8">Date:</text>
<text x="336.4" y="282.9">Drawn By: Beat Sturzenegger</text>
</g>
<g font-size="3.2" fill="#800">
<text x="41.6" y="6.8">1</text>
<text x="110.8" y="6.8">2</text>
<text x="179.9" y="6.8">3</text>
<text x="249.1" y="6.8">4</text>
<text x="318.2" y="6.8">5</text>
<text x="4.1" y="41.9">A</text>
<text x="405.9" y="41.9">A</text>
<text x="4.1" y="111">B</text>
<text x="405.9" y="111">B</text>
<text x="4.1" y="180.2">C</text>
<text x="405.9" y="180.2">C</text>
<text x="4.1" y="249.3">D</text>
<text x="405.9" y="249.3">D</text>
<text x="41.6" y="287.6">1</text>
<text x="110.8" y="287.6">2</text>
<text x="179.9" y="287.6">3</text>
<text x="249.1" y="287.6">4</text>
<text x="318.2" y="287.6">5</text>
</g>
<g font-size="3.2">
<text x="383.6" y="14.1">+3V3</text>
<text x="262.6" y="35.2">VCC</text>
<text x="316.2" y="35.2">+3V3</text>
<text x="74.6" y="40.5">+3V3</text>
<text x="316.2" y="40.5">+5V</text>
<text x="271.6" y="47.6">GND</text>
<text x="26.4" y="56.4">GND</text>
<text x="366.9" y="61.7">GND</text>
<text x="107.6" y="72.3">GND</text>
<text x="164" y="72.3">GND</text>
<text x="358.9" y="75.8">+3V3</text>
<text x="316.2" y="93.4">+3V3</text>
<text x="316.2" y="98.7">+5V</text>
<text x="271.6" y="105.8">GND</text>
<text x="74.6" y="109.3">+3V3</text>
<text x="74.6" y="119.9">VCC</text>
<text x="74.6" y="114.6">+5V</text>
<text x="366.9" y="119.9">GND</text>
<text x="26.4" y="125.2">GND</text>
<text x="107.6" y="141.1">GND</text>
<text x="164" y="141.1">GND</text>
<text x="316.2" y="162.2">+3V3</text>
<text x="271.6" y="171">GND</text>
<text x="74.6" y="178.1">+3V3</text>
<text x="74.6" y="183.4">+5V</text>
<text x="74.6" y="188.7">VCC</text>
<text x="366.9" y="188.7">GND</text>
<text x="26.4" y="194">GND</text>
<text x="107.6" y="209.8">GND</text>
<text x="164" y="209.8">GND</text>
<text x="373" y="204.6">+3V3</text>
<text x="316.2" y="224">+3V3</text>
<text x="316.2" y="229.3">+5V</text>
<text x="271.6" y="239.8">GND</text>
<text x="316.2" y="234.5">VCC</text>
<text x="79.8" y="253.9">+3V3</text>
<text x="366.9" y="252.2">GND</text>
<text x="79.9" y="259.2">VCC</text>
<text x="35.2" y="266.3">GND</text>
<text x="130.5" y="280.4">GND</text>
</g>
<g font-size="3.2" fill="#000080">
<text x="40.6" y="21.1">K3</text>
<text x="285.8" y="26.4">K8</text>
<text x="284.5" y="44.1">61200621621</text>
<text x="39.3" y="52.9">61201421621</text>
<text x="383.4" y="49.4">D18</text>
<text x="124.9" y="60">D10</text>
<text x="181.3" y="60">D11</text>
<text x="40.6" y="89.9">K4</text>
<text x="285.8" y="84.6">K9</text>
<text x="284.5" y="102.3">61200621621</text>
<text x="383.3" y="107.6">D19</text>
<text x="39.3" y="121.7">61201421621</text>
<text x="124.9" y="128.7">D12</text>
<text x="181.3" y="128.7">D13</text>
<text x="285.8" y="149.9">K10</text>
<text x="40.6" y="158.7">K5</text>
<text x="284.5" y="167.5">61200621621</text>
<text x="382.4" y="176.4">D20</text>
<text x="39.3" y="190.5">61201421621</text>
<text x="124.9" y="197.5">D14</text>
<text x="181.3" y="197.6">D15</text>
<text x="285.8" y="215.2">K7</text>
<text x="284.5" y="236.4">61200821621</text>
<text x="383.3" y="239.8">D17</text>
<text x="49.4" y="241.7">K6</text>
<text x="48.1" y="262.8">61200821621</text>
<text x="146.9" y="268.1">D16</text>
</g>
<g font-size="3.2" fill="#00f">
<text x="352.4" y="23.5" transform="rotate(-90 352.4 23.5)">1</text>
<text x="363" y="23.5" transform="rotate(-90 363 23.5)">3</text>
<text x="370.1" y="23.5" transform="rotate(-90 370.1 23.5)">5</text>
<text x="377.1" y="23.5" transform="rotate(-90 377.1 23.5)">4</text>
<text x="387.7" y="23.5" transform="rotate(-90 387.7 23.5)">6</text>
<text x="93.1" y="34.1" transform="rotate(-90 93.1 34.1)">1</text>
<text x="103.7" y="34.1" transform="rotate(-90 103.7 34.1)">3</text>
<text x="110.8" y="34.1" transform="rotate(-90 110.8 34.1)">5</text>
<text x="117.8" y="34.1" transform="rotate(-90 117.8 34.1)">4</text>
<text x="128.4" y="34.1" transform="rotate(-90 128.4 34.1)">6</text>
<text x="149.6" y="34.1" transform="rotate(-90 149.6 34.1)">1</text>
<text x="160.2" y="34.1" transform="rotate(-90 160.2 34.1)">3</text>
<text x="167.2" y="34.1" transform="rotate(-90 167.2 34.1)">5</text>
<text x="174.3" y="34.1" transform="rotate(-90 174.3 34.1)">4</text>
<text x="184.9" y="34.1" transform="rotate(-90 184.9 34.1)">6</text>
<text x="371.5" y="30.6" transform="rotate(-90 371.5 30.6)">NC</text>
<text x="112.2" y="41.2" transform="rotate(-90 112.2 41.2)">NC</text>
<text x="168.6" y="41.2" transform="rotate(-90 168.6 41.2)">NC</text>
<text x="370.1" y="53.8" transform="rotate(-90 370.1 53.8)">2</text>
<text x="371.5" y="49.3" transform="rotate(-90 371.5 49.3)">GND</text>
<text x="112.2" y="59.9" transform="rotate(-90 112.2 59.9)">GND</text>
<text x="168.6" y="59.9" transform="rotate(-90 168.6 59.9)">GND</text>
<text x="110.8" y="64.4" transform="rotate(-90 110.8 64.4)">2</text>
<text x="167.2" y="64.4" transform="rotate(-90 167.2 64.4)">2</text>
<text x="352.4" y="81.7" transform="rotate(-90 352.4 81.7)">1</text>
<text x="363" y="81.7" transform="rotate(-90 363 81.7)">3</text>
<text x="370.1" y="81.7" transform="rotate(-90 370.1 81.7)">5</text>
<text x="377.1" y="81.7" transform="rotate(-90 377.1 81.7)">4</text>
<text x="387.7" y="81.7" transform="rotate(-90 387.7 81.7)">6</text>
<text x="371.5" y="88.8" transform="rotate(-90 371.5 88.8)">NC</text>
<text x="93.1" y="102.9" transform="rotate(-90 93.1 102.9)">1</text>
<text x="103.7" y="102.9" transform="rotate(-90 103.7 102.9)">3</text>
<text x="110.8" y="102.9" transform="rotate(-90 110.8 102.9)">5</text>
<text x="117.8" y="102.9" transform="rotate(-90 117.8 102.9)">4</text>
<text x="128.4" y="102.9" transform="rotate(-90 128.4 102.9)">6</text>
<text x="149.6" y="102.9" transform="rotate(-90 149.6 102.9)">1</text>
<text x="160.2" y="102.9" transform="rotate(-90 160.2 102.9)">3</text>
<text x="167.2" y="102.9" transform="rotate(-90 167.2 102.9)">5</text>
<text x="174.3" y="102.9" transform="rotate(-90 174.3 102.9)">4</text>
<text x="184.9" y="102.9" transform="rotate(-90 184.9 102.9)">6</text>
<text x="371.5" y="107.5" transform="rotate(-90 371.5 107.5)">GND</text>
<text x="112.2" y="110" transform="rotate(-90 112.2 110)">NC</text>
<text x="168.6" y="110" transform="rotate(-90 168.6 110)">NC</text>
<text x="370.1" y="112" transform="rotate(-90 370.1 112)">2</text>
<text x="112.2" y="128.7" transform="rotate(-90 112.2 128.7)">GND</text>
<text x="168.6" y="128.7" transform="rotate(-90 168.6 128.7)">GND</text>
<text x="110.8" y="133.1" transform="rotate(-90 110.8 133.1)">2</text>
<text x="167.2" y="133.1" transform="rotate(-90 167.2 133.1)">2</text>
<text x="352.4" y="150.5" transform="rotate(-90 352.4 150.5)">1</text>
<text x="363" y="150.5" transform="rotate(-90 363 150.5)">3</text>
<text x="370.1" y="150.5" transform="rotate(-90 370.1 150.5)">5</text>
<text x="377.1" y="150.5" transform="rotate(-90 377.1 150.5)">4</text>
<text x="387.7" y="150.5" transform="rotate(-90 387.7 150.5)">6</text>
<text x="371.5" y="157.6" transform="rotate(-90 371.5 157.6)">NC</text>
<text x="93.1" y="171.7" transform="rotate(-90 93.1 171.7)">1</text>
<text x="103.7" y="171.7" transform="rotate(-90 103.7 171.7)">3</text>
<text x="110.8" y="171.7" transform="rotate(-90 110.8 171.7)">5</text>
<text x="117.8" y="171.7" transform="rotate(-90 117.8 171.7)">4</text>
<text x="128.4" y="171.7" transform="rotate(-90 128.4 171.7)">6</text>
<text x="149.6" y="171.7" transform="rotate(-90 149.6 171.7)">1</text>
<text x="160.2" y="171.7" transform="rotate(-90 160.2 171.7)">3</text>
<text x="167.2" y="171.7" transform="rotate(-90 167.2 171.7)">5</text>
<text x="174.3" y="171.7" transform="rotate(-90 174.3 171.7)">4</text>
<text x="184.9" y="171.7" transform="rotate(-90 184.9 171.7)">6</text>
<text x="112.2" y="178.8" transform="rotate(-90 112.2 178.8)">NC</text>
<text x="168.6" y="178.8" transform="rotate(-90 168.6 178.8)">NC</text>
<text x="371.5" y="176.3" transform="rotate(-90 371.5 176.3)">GND</text>
<text x="370.1" y="180.8" transform="rotate(-90 370.1 180.8)">2</text>
<text x="112.2" y="197.4" transform="rotate(-90 112.2 197.4)">GND</text>
<text x="168.6" y="197.4" transform="rotate(-90 168.6 197.4)">GND</text>
<text x="110.8" y="201.9" transform="rotate(-90 110.8 201.9)">2</text>
<text x="167.2" y="201.9" transform="rotate(-90 167.2 201.9)">2</text>
<text x="352.4" y="214" transform="rotate(-90 352.4 214)">1</text>
<text x="363" y="214" transform="rotate(-90 363 214)">3</text>
<text x="370.1" y="214" transform="rotate(-90 370.1 214)">5</text>
<text x="377.1" y="214" transform="rotate(-90 377.1 214)">4</text>
<text x="387.7" y="214" transform="rotate(-90 387.7 214)">6</text>
<text x="371.5" y="221.1" transform="rotate(-90 371.5 221.1)">NC</text>
<text x="371.5" y="239.8" transform="rotate(-90 371.5 239.8)">GND</text>
<text x="116.1" y="242.3" transform="rotate(-90 116.1 242.3)">1</text>
<text x="126.6" y="242.3" transform="rotate(-90 126.6 242.3)">3</text>
<text x="133.7" y="242.3" transform="rotate(-90 133.7 242.3)">5</text>
<text x="140.8" y="242.3" transform="rotate(-90 140.8 242.3)">4</text>
<text x="151.3" y="242.3" transform="rotate(-90 151.3 242.3)">6</text>
<text x="370.1" y="244.3" transform="rotate(-90 370.1 244.3)">2</text>
<text x="135.1" y="249.3" transform="rotate(-90 135.1 249.3)">NC</text>
<text x="135.1" y="268" transform="rotate(-90 135.1 268)">GND</text>
<text x="133.7" y="272.5" transform="rotate(-90 133.7 272.5)">2</text>
</g>
<g font-size="2.8" fill="#840000">
<text x="279.4" y="30.6">1</text>
<text x="279.4" y="34.1">3</text>
<text x="286.8" y="31.9">1</text>
<text x="286.8" y="35.4">3</text>
<text x="297.1" y="31.9">2</text>
<text x="297.1" y="35.4">4</text>
<text x="304.5" y="30.6">2</text>
<text x="304.5" y="34.1">4</text>
<text x="279.4" y="37.6">5</text>
<text x="286.8" y="39">5</text>
<text x="297.1" y="39">6</text>
<text x="304.5" y="37.6">6</text>
<text x="279.4" y="88.8">1</text>
<text x="304.5" y="88.8">2</text>
<text x="279.4" y="92.3">3</text>
<text x="279.4" y="95.8">5</text>
<text x="286.8" y="90.1">1</text>
<text x="286.8" y="93.6">3</text>
<text x="297.1" y="90.1">2</text>
<text x="297.1" y="93.6">4</text>
<text x="304.5" y="92.3">4</text>
<text x="304.5" y="95.8">6</text>
<text x="286.8" y="97.2">5</text>
<text x="297.1" y="97.2">6</text>
<text x="279.4" y="154">1</text>
<text x="286.8" y="155.4">1</text>
<text x="297.1" y="155.4">2</text>
<text x="304.5" y="154">2</text>
<text x="279.4" y="157.6">3</text>
<text x="279.4" y="161.1">5</text>
<text x="286.8" y="158.9">3</text>
<text x="297.1" y="158.9">4</text>
<text x="304.5" y="157.6">4</text>
<text x="304.5" y="161.1">6</text>
<text x="286.8" y="162.4">5</text>
<text x="297.1" y="162.4">6</text>
<text x="279.4" y="219.3">1</text>
<text x="286.8" y="220.6">1</text>
<text x="297.1" y="220.6">2</text>
<text x="304.5" y="219.3">2</text>
<text x="279.4" y="222.8">3</text>
<text x="279.4" y="226.3">5</text>
<text x="286.8" y="224.2">3</text>
<text x="286.8" y="227.7">5</text>
<text x="297.1" y="224.2">4</text>
<text x="297.1" y="227.7">6</text>
<text x="304.5" y="222.8">4</text>
<text x="304.5" y="226.3">6</text>
<text x="279.4" y="229.9">7</text>
<text x="286.8" y="231.2">7</text>
<text x="297.1" y="231.2">8</text>
<text x="304.5" y="229.9">8</text>
<text x="43" y="245.7">1</text>
<text x="68.2" y="245.7">2</text>
<text x="43" y="249.3">3</text>
<text x="50.4" y="247.1">1</text>
<text x="50.4" y="250.6">3</text>
<text x="60.7" y="247.1">2</text>
<text x="60.7" y="250.6">4</text>
<text x="68.2" y="249.3">4</text>
<text x="43" y="252.8">5</text>
<text x="43" y="256.3">7</text>
<text x="50.4" y="254.2">5</text>
<text x="50.4" y="257.7">7</text>
<text x="60.7" y="254.2">6</text>
<text x="60.7" y="257.7">8</text>
<text x="68.2" y="252.8">6</text>
<text x="68.2" y="256.3">8</text>
</g>
<g font-size="2.1" fill="#a54b4b">
<text x="34.8" y="24.6">1</text>
<text x="34.8" y="28.1">3</text>
<text x="43.8" y="26.3">1</text>
<text x="43.8" y="29.9">3</text>
<text x="53.4" y="26.3">2</text>
<text x="53.4" y="29.9">4</text>
<text x="62.4" y="24.6">2</text>
<text x="62.4" y="28.1">4</text>
<text x="34.8" y="31.7">5</text>
<text x="34.8" y="35.2">7</text>
<text x="43.8" y="33.4">5</text>
<text x="53.4" y="33.4">6</text>
<text x="62.4" y="31.7">6</text>
<text x="62.4" y="35.2">8</text>
<text x="34.8" y="38.7">9</text>
<text x="43.8" y="36.9">7</text>
<text x="43.8" y="40.4">9</text>
<text x="52" y="40.4">10</text>
<text x="53.4" y="36.9">8</text>
<text x="62.4" y="38.7">10</text>
<text x="33.5" y="42.2">11</text>
<text x="33.5" y="45.8">13</text>
<text x="43.8" y="44">11</text>
<text x="43.8" y="47.5">13</text>
<text x="52" y="44">12</text>
<text x="52" y="47.5">14</text>
<text x="62.4" y="42.2">12</text>
<text x="62.4" y="45.8">14</text>
<text x="34.8" y="93.4">1</text>
<text x="43.8" y="95.1">1</text>
<text x="53.4" y="95.1">2</text>
<text x="62.4" y="93.4">2</text>
<text x="34.8" y="96.9">3</text>
<text x="34.8" y="100.4">5</text>
<text x="43.8" y="98.7">3</text>
<text x="53.4" y="98.7">4</text>
<text x="62.4" y="96.9">4</text>
<text x="62.4" y="100.4">6</text>
<text x="34.8" y="104">7</text>
<text x="34.8" y="107.5">9</text>
<text x="43.8" y="102.2">5</text>
<text x="43.8" y="105.7">7</text>
<text x="53.4" y="102.2">6</text>
<text x="53.4" y="105.7">8</text>
<text x="62.4" y="104">8</text>
<text x="62.4" y="107.5">10</text>
<text x="33.5" y="111">11</text>
<text x="43.8" y="109.2">9</text>
<text x="43.8" y="112.8">11</text>
<text x="52" y="109.2">10</text>
<text x="52" y="112.8">12</text>
<text x="62.4" y="111">12</text>
<text x="33.5" y="114.6">13</text>
<text x="43.8" y="116.3">13</text>
<text x="52" y="116.3">14</text>
<text x="62.4" y="114.6">14</text>
<text x="34.8" y="162.2">1</text>
<text x="34.8" y="165.7">3</text>
<text x="43.8" y="163.9">1</text>
<text x="43.8" y="167.4">3</text>
<text x="53.4" y="163.9">2</text>
<text x="53.4" y="167.4">4</text>
<text x="62.4" y="162.2">2</text>
<text x="62.4" y="165.7">4</text>
<text x="34.8" y="169.2">5</text>
<text x="34.8" y="172.8">7</text>
<text x="43.8" y="171">5</text>
<text x="53.4" y="171">6</text>
<text x="62.4" y="169.2">6</text>
<text x="62.4" y="172.8">8</text>
<text x="33.5" y="179.8">11</text>
<text x="34.8" y="176.3">9</text>
<text x="43.8" y="174.5">7</text>
<text x="43.8" y="178">9</text>
<text x="52" y="178">10</text>
<text x="53.4" y="174.5">8</text>
<text x="62.4" y="176.3">10</text>
<text x="62.4" y="179.8">12</text>
<text x="33.5" y="183.3">13</text>
<text x="43.8" y="181.6">11</text>
<text x="43.8" y="185.1">13</text>
<text x="52" y="181.6">12</text>
<text x="52" y="185.1">14</text>
<text x="62.4" y="183.3">14</text>
</g>
</svg>
